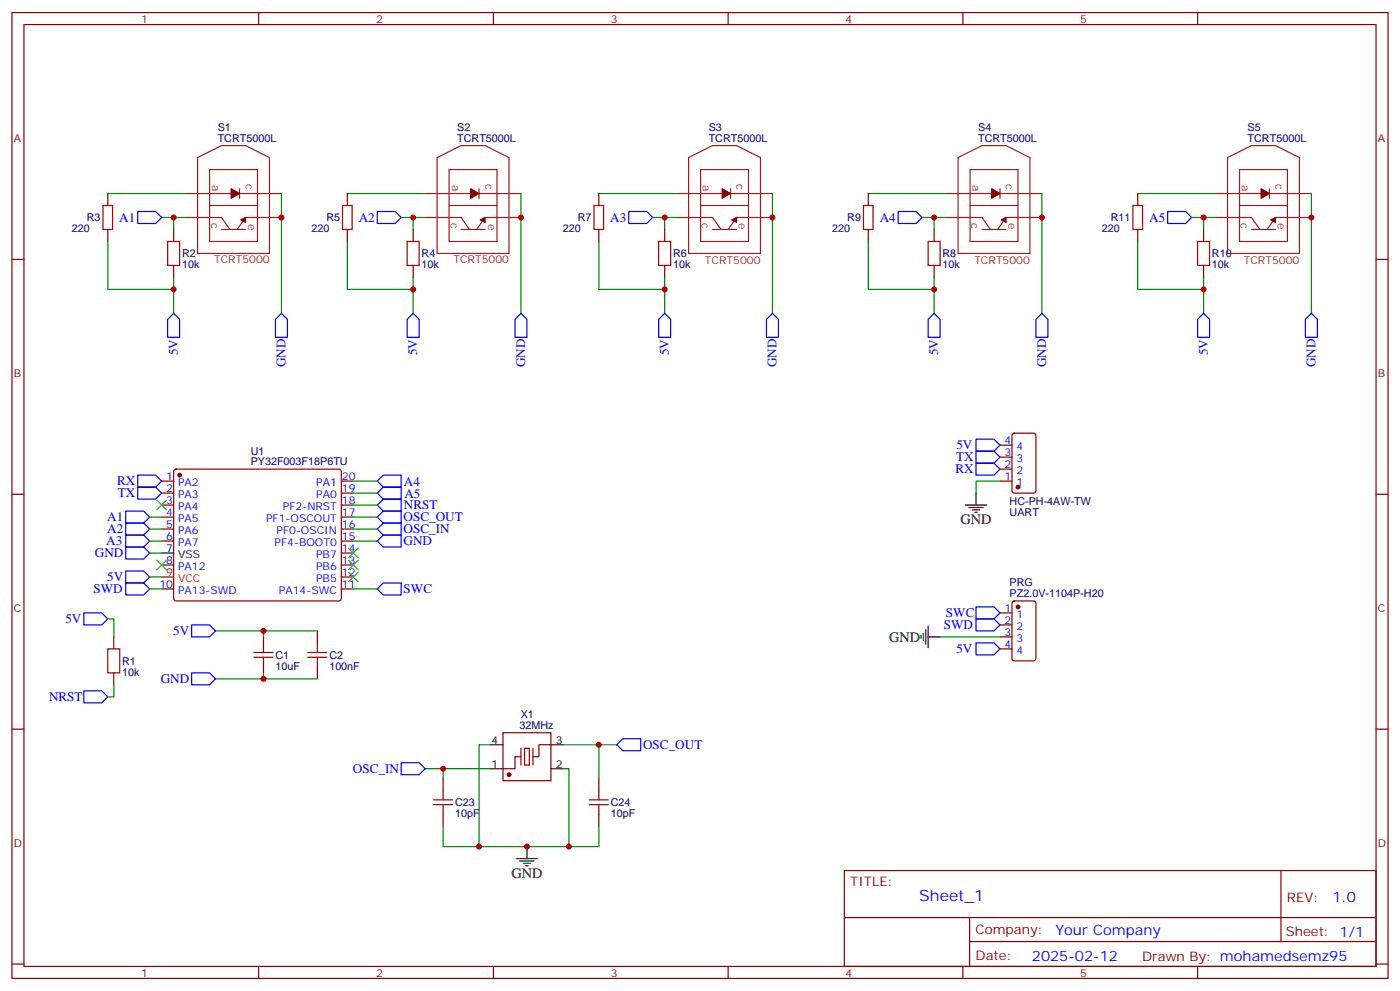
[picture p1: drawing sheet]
<svg xmlns="http://www.w3.org/2000/svg" width="412mm" height="292mm" viewBox="0 0 412 292" stroke-linecap="round" stroke-linejoin="round" font-family="sans-serif">
<g fill="none" stroke="#870000" stroke-width=".35">
<path d="M3.5 3.7h405.4v284.3h-405.4zM7.1 7.2h398.2v277.3h-398.2zM76.2 3.7v3.5M145.3 3.7v3.5M214.5 3.7v3.5M283.6 3.7v3.5M352.8 3.7v3.5M31.7 57v3.5M102.3 57v3.5M176.4 57v3.5M255.8 57v3.5M335.1 57v3.5"/>
<path d="M3.5 76.4h3.6M31.7 67.6v3.5M51.2 67.6v3.5M51.2 78.1v3.6M102.3 67.6v3.5M121.7 67.6v3.5M121.7 78.1v3.6M176.4 67.6v3.5M195.8 67.6v3.5M195.8 78.1v3.6M255.8 67.6v3.5M275.2 67.6v3.5"/>
<path d="M275.2 78.1v3.6M335.1 67.6v3.5M354.5 67.6v3.5M354.5 78.1v3.6M405.3 76.4h3.6M51.4 138.3l.5-.2h47.9l.5 .2 .2 .5v37.4l-.2 .5-.5 .2h-47.9l-.5-.2-.2-.5v-37.4zM294.6 138.1h3.5M294.6 134.6h3.5M294.6 131.1h3.5M298.3 127.7l.5-.2h5.6l.7 .5 .1 16.5-.5 .6-5.9 .1-.6-.5-.1-16.5zM3.5 145.5h3.6M47.6 141.6h3.6"/>
<path d="M47.6 145.2h3.6M47.6 148.7h3.6M47.6 152.2h3.6M47.6 155.8h3.6M47.6 159.3h3.6M100.5 141.6h3.6M100.5 145.2h3.6M100.5 148.7h3.6M100.5 152.2h3.6M100.5 155.8h3.6M100.5 159.3h3.6M294.6 141.6h3.5"/>
<path d="M405.3 145.5h3.6M47.6 166.3h3.6M47.6 173.4h3.6M100.5 166.3h3.6M100.5 173.4h3.6M100.5 169.9h3.6M100.5 162.8h3.6M298.3 177.1l.5-.2h5.6l.7 .4 .1 16.6-.5 .6-5.9 .1-.6-.5-.1-16.5zM33.5 187.5v3.5M33.5 198.1v3.5M74.8 193.5h5.6M74.8 192.1h5.6"/>
<path d="M77.6 191v1.1M77.6 193.5v1.1M93.5 185.7v3.6M93.5 196.3v3.5M294.6 180.4h3.5M294.6 184h3.5M294.6 187.5h3.5M294.6 191h3.5M3.5 214.7h3.6M148.2 215.7h14.1v14.1h-14.1zM162.3 219.3h-3.6v3.5h-1.7M405.3 214.7h3.6"/>
<path d="M130.5 229.1v3.6M130.5 239.7v3.5M153.5 222.8h-1.8v3.5h-3.5M154.5 220.3h1.4v4.9h-1.4zM176.4 229.1v3.6M176.4 239.7v3.5M248.7 256.3h156.6v28.2h-156.6zM377.3 256.3v20.9M248.7 270.1h156.5M285.6 277.2h119.6M285.6 270.1v14.2M3.5 283.8h3.6"/>
<path d="M76.2 284.5v3.5M145.3 284.5v3.5M214.5 284.5v3.5M283.6 284.5v3.5M352.8 284.5v3.5M405.3 283.8h3.6"/>
</g>
<g fill="none" stroke="#8c2424" stroke-width=".35">
<path d="M54.7 57h28.2M58.2 46.4l7.1-3.5h7l7.1 3.5v28.2h-21.2zM61.7 49.9h14.1v21.2h-14.1zM70.6 55.6v2.8M125.2 57h28.3M128.8 46.4l7-3.5h7.1l7 3.5v28.2h-21.1zM132.3 49.9h14.1v21.2h-14.1zM141.1 55.6v2.8M199.3 57h28.2M202.8 46.4l7.1-3.5h7.1l7 3.5v28.2h-21.2zM206.4 49.9h14.1v21.2h-14.1zM215.2 55.6v2.8"/>
<path d="M278.7 57h28.2M282.2 46.4l7.1-3.5h7l7.1 3.5v28.2h-21.2zM285.8 49.9h14.1v21.2h-14.1zM294.6 55.6v2.8M358.1 57h28.2M361.6 46.4l7.1-3.5h7l7.1 3.5v28.2h-21.2zM365.1 49.9h14.1v21.2h-14.1zM373.9 55.6v2.8M54.7 64h10.6l2.4 3.6M61.7 60.5h14.1M65.3 67.6h7M82.9 64h-10.6l-2.5 3.6"/>
<path d="M125.2 64h10.6l2.5 3.6M132.3 60.5h14.1M135.8 67.6h7.1M153.5 64h-10.6l-2.5 3.6M199.3 64h10.6l2.5 3.6M206.4 60.5h14.1M209.9 67.6h7.1M227.5 64h-10.5l-2.5 3.6M278.7 64h10.6l2.4 3.6M285.8 60.5h14.1M289.3 67.6h7M306.9 64h-10.6l-2.4 3.6"/>
<path d="M358.1 64h10.6l2.4 3.6M365.1 60.5h14.1M368.7 67.6h7M386.3 64h-10.6l-2.5 3.6"/>
</g>
<g fill="#870000" stroke="#870000" stroke-width=".35">
<path d="M374.3 64.7l1.4-.7v1.4z"/>
<path d="M371.5 55.6l2.4 1.4-2.4 1.4z"/>
<path d="M294.9 64.7l1.4-.7v1.4z"/>
<path d="M292.1 55.6l2.5 1.4-2.5 1.4z"/>
<path d="M215.5 64.7l1.5-.7v1.4z"/>
<path d="M212.7 55.6l2.5 1.4-2.5 1.4z"/>
<path d="M141.5 64.7l1.4-.7v1.4z"/>
<path d="M138.6 55.6l2.5 1.4-2.5 1.4z"/>
<path d="M70.9 64.7l1.4-.7v1.4z"/>
<path d="M68.1 55.6l2.5 1.4-2.5 1.4z"/>
<circle cx="52.9" cy="139.9" r=".53"/>
<circle cx="299.9" cy="178.7" r=".53"/>
<circle cx="299.9" cy="143.4" r=".53"/>
<circle cx="149.9" cy="228.1" r=".53"/>
</g>
<g fill="none" stroke="#00f" stroke-width=".35">
<path d="M40.6 62.3h5.3l1.7 1.7-1.7 1.8h-5.3zM111.1 62.3h5.3l1.8 1.7-1.8 1.8h-5.3zM185.2 62.3h5.3l1.8 1.7-1.8 1.8h-5.3zM264.6 62.3h5.3l1.7 1.7-1.7 1.8h-5.3zM344 62.3h5.2l1.8 1.7-1.8 1.8h-5.2zM51.2 92.3l1.7 1.7v5.3h-3.5v-5.3zM82.9 92.3l1.8 1.7v5.3h-3.6v-5.3zM119.9 94l1.8-1.7 1.8 1.7v5.3h-3.6zM153.5 92.3l1.7 1.7v5.3h-3.5v-5.3zM195.8 92.3l1.8 1.7v5.3h-3.6v-5.3zM227.5 92.3l1.8 1.7v5.3h-3.5v-5.3zM275.2 92.3l1.7 1.7v5.3h-3.5v-5.3z"/>
<path d="M306.9 92.3l1.8 1.7v5.3h-3.5v-5.3zM354.5 92.3l1.8 1.7v5.3h-3.5v-5.3zM386.3 92.3l1.8 1.7v5.3h-3.6v-5.3zM40.6 139.9h5.3l1.7 1.7-1.7 1.8h-5.3zM287.5 136.3h5.3l1.8 1.8-1.8 1.8h-5.3zM287.5 132.8h5.3l1.8 1.8-1.8 1.7h-5.3zM287.5 129.3h5.3l1.8 1.8-1.8 1.7h-5.3zM37 150.5h5.3l1.8 1.7-1.8 1.8h-5.3zM37 154h5.3l1.8 1.8-1.8 1.7h-5.3zM37 157.5h5.3l1.8 1.8-1.8 1.7h-5.3zM40.6 143.4h5.3l1.7 1.8-1.7 1.7h-5.3zM111.1 148.7l1.8-1.8h5.3v3.6h-5.3z"/>
<path d="M111.1 159.3l1.8-1.8h5.3v3.5h-5.3zM111.1 145.2l1.8-1.8h5.3v3.5h-5.3zM111.1 141.6l1.8-1.7h5.3v3.5h-5.3zM112.9 150.5h5.3v3.5h-5.3l-1.8-1.8zM112.9 154h5.3v3.5h-5.3l-1.8-1.7zM37 161h5.3l1.8 1.8-1.8 1.8h-5.3zM37 168.1h5.3l1.8 1.8-1.8 1.7h-5.3zM37 171.6h5.3l1.8 1.8-1.8 1.8h-5.3zM112.9 171.6h5.3v3.6h-5.3l-1.8-1.8zM287.5 178.7h5.3l1.8 1.7-1.8 1.8h-5.3zM24.7 180.4h5.3l1.7 1.8-1.7 1.8h-5.3zM56.4 184h5.3l1.8 1.7-1.8 1.8h-5.3z"/>
<path d="M56.4 198.1h5.3l1.8 1.7-1.8 1.8h-5.3zM287.5 189.3h5.3l1.8 1.7-1.8 1.8h-5.3zM287.5 182.2h5.3l1.8 1.8-1.8 1.7h-5.3zM24.7 203.4h5.3l1.7 1.7-1.7 1.8h-5.3zM183.4 217.5h5.3v3.5h-5.3l-1.7-1.7zM118.2 224.5h5.3l1.7 1.8-1.7 1.8h-5.3z"/>
</g>
<g fill="none" stroke="#008700" stroke-width=".35">
<path d="M31.7 57h23M82.9 57v35.3M102.3 57h22.9M153.5 57v35.3M176.4 57h22.9M227.5 57v35.3M255.8 57h22.9M306.9 57v35.3M335.1 57h23M386.3 57v35.3M31.7 71.1v14.1h19.5M47.6 64h3.6"/>
<path d="M54.7 64h-3.5v3.6M102.3 71.1v14.1h19.4M118.2 64h3.5M125.2 64h-3.5v3.6M176.4 71.1v14.1h19.4M192.3 64h3.5M199.3 64h-3.5v3.6M255.8 71.1v14.1h19.4M271.6 64h3.6M278.7 64h-3.5v3.6M335.1 71.1v14.1h19.4M351 64h3.5"/>
<path d="M358.1 64h-3.6v3.6M51.2 81.7v10.6M121.7 81.7v10.6M195.8 81.7v10.6M275.2 81.7v10.6M354.5 81.7v10.6M44.1 159.3h3.5M44.1 155.8h3.5M44.1 152.2h3.5M104.1 148.7h7M104.1 159.3h7M104.1 145.2h7"/>
<path d="M104.1 141.6h7M104.1 155.8h7M104.1 152.2h7M294.6 141.6h-7.1v3.6M44.1 162.8h3.5M44.1 169.9h3.5M44.1 173.4h3.5M104.1 173.4h7M31.7 182.2h1.8v5.3M63.5 199.8h30M63.5 185.7h30M77.6 185.7v1.8"/>
<path d="M77.6 198.1v1.7M276.9 187.5h17.7M33.5 201.6v3.5h-1.8M144.6 219.3h-3.5v29.9M165.8 219.3h15.9M176.4 219.3v9.8M125.2 226.3h19.4M130.5 226.3v2.8M165.8 226.3h1.8v22.9M130.5 243.2v6h45.9v-6"/>
</g>
<g fill="none" stroke="#000" stroke-width=".35">
<path d="M284.3 148.7h6.4M285.4 149.4h4.2M286.5 150.1h2.1M287.2 150.8h.7M287.5 145.2v3.5M47.6 162.8h3.6M77.6 187.5v3.5M77.6 194.6v3.5M271.3 187.1v.8M272 186.4v2.2M272.7 185.4v4.2M273.4 187.5h3.5"/>
<path d="M273.4 184.3v6.4M144.6 219.3h3.6M162.3 219.3h3.5M144.6 226.3h3.6M162.3 226.3h3.5M152 252.8h6.4M153.1 253.5h4.2M154.2 254.2h2.1M154.9 254.9h.7M155.2 249.2v3.6"/>
</g>
<path d="M47.6 169.9h3.6" fill="none" stroke="#f00" stroke-width=".35"/>
<path d="M46.2 147.3l2.8 2.8M49 147.3l-2.8 2.8M46.2 164.9l2.8 2.8M49 164.9l-2.8 2.8M102.7 161.4l2.8 2.8M102.7 164.9l2.8 2.8M102.7 168.5l2.8 2.8M105.5 161.4l-2.8 2.8M105.5 164.9l-2.8 2.8M105.5 168.5l-2.8 2.8" fill="none" stroke="#3c3" stroke-width=".35"/>
<g fill="none" stroke="#a10000" stroke-width=".35">
<path d="M30.3 60.5h2.9v7.1h-2.9zM49.4 71.1h3.5v7h-3.5zM100.9 60.5h2.8v7.1h-2.8zM119.9 71.1h3.6v7h-3.6zM175 60.5h2.8v7.1h-2.8zM194 71.1h3.6v7h-3.6zM254.4 60.5h2.8v7.1h-2.8zM273.4 71.1h3.5v7h-3.5zM333.7 60.5h2.8v7.1h-2.8zM352.8 71.1h3.5v7h-3.5zM31.7 191h3.6v7.1h-3.6zM90.7 192.1h5.6"/>
<path d="M90.7 193.5h5.6M93.5 189.3v2.8M93.5 193.5v2.8M127.7 235.5h5.6M127.7 236.9h5.6M130.5 232.7v2.8M130.5 236.9v2.8M173.6 235.5h5.6M173.6 236.9h5.6M176.4 232.7v2.8M176.4 236.9v2.8"/>
</g>
<path d="M153.5 220.3v4.9M157 220.3v4.9" fill="none" stroke="#871200" stroke-width=".35"/>
<g fill="#c00">
<circle cx="386.3" cy="64" r=".88"/>
<circle cx="306.9" cy="64" r=".88"/>
<circle cx="227.5" cy="64" r=".88"/>
<circle cx="153.5" cy="64" r=".88"/>
<circle cx="354.5" cy="85.2" r=".88"/>
<circle cx="354.5" cy="64" r=".88"/>
<circle cx="275.2" cy="85.2" r=".88"/>
<circle cx="275.2" cy="64" r=".88"/>
<circle cx="195.8" cy="85.2" r=".88"/>
<circle cx="195.8" cy="64" r=".88"/>
<circle cx="121.7" cy="85.2" r=".88"/>
<circle cx="121.7" cy="64" r=".88"/>
<circle cx="51.2" cy="64" r=".88"/>
<circle cx="51.2" cy="85.2" r=".88"/>
<circle cx="82.9" cy="64" r=".88"/>
<circle cx="77.6" cy="199.8" r=".88"/>
<circle cx="77.6" cy="185.7" r=".88"/>
<circle cx="141.1" cy="249.2" r=".88"/>
<circle cx="167.6" cy="249.2" r=".88"/>
<circle cx="176.4" cy="219.3" r=".88"/>
<circle cx="155.2" cy="249.2" r=".88"/>
<circle cx="130.5" cy="226.3" r=".88"/>
</g>
<text font-size="4.6" fill="#00f" x="270.8" y="265.3">Sheet_1</text>
<g font-size="4.2">
<text x="282.9" y="154.3">GND</text>
<text x="261.9" y="188.9">GND</text>
<text x="150.6" y="258.4">GND</text>
</g>
<g font-size="4.2" fill="#00f">
<text x="392.5" y="265.6">1.0</text>
<text x="310.9" y="275.1">Your Company</text>
<text x="304" y="282.9">2025-02-12</text>
</g>
<g font-size="3.9" fill="#00f">
<text x="35.1" y="65.2">A1</text>
<text x="105.7" y="65.2">A2</text>
<text x="179.8" y="65.2">A3</text>
<text x="259.1" y="65.3">A4</text>
<text x="338.5" y="65.3">A5</text>
<text x="52.4" y="104.6" transform="rotate(-90 52.4 104.6)">5V</text>
<text x="122.9" y="104.6" transform="rotate(-90 122.9 104.6)">5V</text>
<text x="197" y="104.6" transform="rotate(-90 197 104.6)">5V</text>
<text x="276.4" y="104.6" transform="rotate(-90 276.4 104.6)">5V</text>
<text x="355.8" y="104.6" transform="rotate(-90 355.8 104.6)">5V</text>
<text x="84.1" y="108.2" transform="rotate(-90 84.1 108.2)">GND</text>
<text x="154.7" y="108.2" transform="rotate(-90 154.7 108.2)">GND</text>
<text x="228.8" y="108.2" transform="rotate(-90 228.8 108.2)">GND</text>
<text x="308.1" y="108.2" transform="rotate(-90 308.1 108.2)">GND</text>
<text x="387.5" y="108.2" transform="rotate(-90 387.5 108.2)">GND</text>
<text x="281.6" y="135.8">TX</text>
<text x="281.7" y="132.3">5V</text>
<text x="34.5" y="142.9">RX</text>
<text x="119" y="143">A4</text>
<text x="281.5" y="139.4">RX</text>
<text x="34.7" y="146.4">TX</text>
<text x="119" y="150">NRST</text>
<text x="119.1" y="146.5">A5</text>
<text x="31.6" y="153.5">A1</text>
<text x="118.9" y="153.5">OSC_OUT</text>
<text x="31.3" y="160.6">A3</text>
<text x="31.6" y="157">A2</text>
<text x="118.9" y="160.5">GND</text>
<text x="118.9" y="157">OSC_IN</text>
<text x="28" y="164">GND</text>
<text x="31.6" y="171.1">5V</text>
<text x="27.5" y="174.6">SWD</text>
<text x="118.9" y="174.6">SWC</text>
<text x="19.3" y="183.5">5V</text>
<text x="278" y="185.3">SWD</text>
<text x="278.7" y="181.7">SWC</text>
<text x="51" y="187">5V</text>
<text x="281.7" y="192.3">5V</text>
<text x="47.4" y="201.1">GND</text>
<text x="14.4" y="206.4">NRST</text>
<text x="189.4" y="220.5">OSC_OUT</text>
<text x="104" y="227.6">OSC_IN</text>
</g>
<g font-size="3.9" fill="#800">
<text x="250.5" y="260.9">TITLE:</text>
<text x="379.1" y="265.6">REV:</text>
<text x="287.4" y="275.1">Company:</text>
<text x="378.7" y="275.7">Sheet: 1/1</text>
<text x="287.4" y="282.8">Date:</text>
<text x="336.4" y="282.8">Drawn By: mohamedsemz95</text>
</g>
<g font-size="3.2" fill="#800">
<text x="41.6" y="6.7">1</text>
<text x="110.8" y="6.7">2</text>
<text x="179.9" y="6.7">3</text>
<text x="249.1" y="6.7">4</text>
<text x="318.2" y="6.7">5</text>
<text x="4.1" y="41.8">A</text>
<text x="405.9" y="41.8">A</text>
<text x="4.1" y="110.9">B</text>
<text x="405.9" y="110.9">B</text>
<text x="4.1" y="180.1">C</text>
<text x="405.9" y="180.1">C</text>
<text x="4.1" y="249.2">D</text>
<text x="405.9" y="249.2">D</text>
<text x="41.6" y="287.5">1</text>
<text x="110.8" y="287.5">2</text>
<text x="179.9" y="287.5">3</text>
<text x="249.1" y="287.5">4</text>
<text x="318.2" y="287.5">5</text>
</g>
<g font-size="3.2" fill="#000080">
<text x="64.1" y="41.8">TCRT5000L</text>
<text x="64.1" y="38.6">S1</text>
<text x="134.7" y="41.8">TCRT5000L</text>
<text x="134.7" y="38.6">S2</text>
<text x="208.8" y="41.8">TCRT5000L</text>
<text x="208.8" y="38.6">S3</text>
<text x="288.1" y="41.8">TCRT5000L</text>
<text x="288.1" y="38.6">S4</text>
<text x="367.5" y="41.8">TCRT5000L</text>
<text x="367.5" y="38.6">S5</text>
<text x="25.6" y="65.2">R3</text>
<text x="96.1" y="65.2">R5</text>
<text x="170.2" y="65.2">R7</text>
<text x="249.6" y="65.2">R9</text>
<text x="327.2" y="65.2">R11</text>
<text x="21.2" y="68.3">220</text>
<text x="91.7" y="68.3">220</text>
<text x="165.8" y="68.3">220</text>
<text x="245.2" y="68.3">220</text>
<text x="324.6" y="68.3">220</text>
<text x="53.6" y="75.8">R2</text>
<text x="124.2" y="75.8">R4</text>
<text x="198.3" y="75.8">R6</text>
<text x="277.6" y="75.8">R8</text>
<text x="357" y="75.8">R10</text>
<text x="53.6" y="79">10k</text>
<text x="124.2" y="79">10k</text>
<text x="198.3" y="79">10k</text>
<text x="277.6" y="79">10k</text>
<text x="357" y="79">10k</text>
<text x="73.8" y="136.9">PY32F003F18P6TU</text>
<text x="73.8" y="134">U1</text>
<text x="297.4" y="148.8">HC-PH-4AW-TW</text>
<text x="297.4" y="151.9">UART</text>
<text x="297.4" y="172.6">PRG</text>
<text x="297.4" y="175.8">PZ2.0V-1104P-H20</text>
<text x="36" y="195.7">R1</text>
<text x="81.1" y="197.1">10uF</text>
<text x="81.1" y="193.9">C1</text>
<text x="97" y="197.1">100nF</text>
<text x="97" y="193.9">C2</text>
<text x="36" y="198.9">10k</text>
<text x="153" y="214.7">32MHz</text>
<text x="153.4" y="211.5">X1</text>
<text x="134.1" y="237.3">C23</text>
<text x="179.9" y="237.3">C24</text>
<text x="134.1" y="240.5">10pF</text>
<text x="179.9" y="240.5">10pF</text>
</g>
<g font-size="3.2" fill="#8d2323">
<text x="62.5" y="54.4" transform="rotate(90 62.5 54.4)">a</text>
<text x="72.4" y="54" transform="rotate(90 72.4 54)">c</text>
<text x="133.2" y="54.4" transform="rotate(90 133.2 54.4)">a</text>
<text x="143.1" y="54.2" transform="rotate(90 143.1 54.2)">c</text>
<text x="207.1" y="54.4" transform="rotate(90 207.1 54.4)">a</text>
<text x="217" y="54.2" transform="rotate(90 217 54.2)">c</text>
<text x="286.5" y="54.4" transform="rotate(90 286.5 54.4)">a</text>
<text x="296.3" y="54.2" transform="rotate(90 296.3 54.2)">c</text>
<text x="365.8" y="54.4" transform="rotate(90 365.8 54.4)">a</text>
<text x="375.7" y="54.2" transform="rotate(90 375.7 54.2)">c</text>
<text x="62.2" y="65.7" transform="rotate(90 62.2 65.7)">c</text>
<text x="132.8" y="65.8" transform="rotate(90 132.8 65.8)">c</text>
<text x="206.7" y="65.8" transform="rotate(90 206.7 65.8)">c</text>
<text x="217.7" y="65.8" transform="rotate(90 217.7 65.8)">e</text>
<text x="286.1" y="65.8" transform="rotate(90 286.1 65.8)">c</text>
<text x="297" y="65.8" transform="rotate(90 297 65.8)">e</text>
<text x="365.5" y="65.8" transform="rotate(90 365.5 65.8)">c</text>
<text x="376.4" y="65.8" transform="rotate(90 376.4 65.8)">e</text>
<text x="73.1" y="66" transform="rotate(90 73.1 66)">e</text>
<text x="143.8" y="66.1" transform="rotate(90 143.8 66.1)">e</text>
<text x="63.1" y="77.5">TCRT5000</text>
<text x="133.6" y="77.4">TCRT5000</text>
<text x="207.6" y="77.6">TCRT5000</text>
<text x="287" y="77.6">TCRT5000</text>
<text x="366.4" y="77.6">TCRT5000</text>
</g>
<g font-size="3.2" fill="#00f">
<text x="295.9" y="130.7">4</text>
<text x="295.9" y="137.8">2</text>
<text x="295.9" y="134.2">3</text>
<text x="299.4" y="136">3</text>
<text x="299.4" y="132.5">4</text>
<text x="49" y="141.3">1</text>
<text x="52.5" y="143.1">PA2</text>
<text x="93.1" y="143.1">PA1</text>
<text x="100.7" y="141.3">20</text>
<text x="295.9" y="141.3">1</text>
<text x="299.4" y="143.1">1</text>
<text x="299.4" y="139.5">2</text>
<text x="49" y="144.8">2</text>
<text x="49" y="148.3">3</text>
<text x="52.5" y="146.6">PA3</text>
<text x="93.1" y="146.6">PA0</text>
<text x="100.7" y="148.3">18</text>
<text x="100.7" y="144.8">19</text>
<text x="49" y="151.9">4</text>
<text x="49" y="155.4">5</text>
<text x="52.5" y="150.1">PA4</text>
<text x="52.5" y="153.6">PA5</text>
<text x="78.4" y="153.6">PF1-OSCOUT</text>
<text x="83.3" y="150.1">PF2-NRST</text>
<text x="100.7" y="155.4">16</text>
<text x="100.7" y="151.9">17</text>
<text x="49" y="158.9">6</text>
<text x="52.5" y="157.2">PA6</text>
<text x="52.5" y="160.7">PA7</text>
<text x="80.9" y="160.7">PF4-BOOT0</text>
<text x="81.4" y="157.2">PF0-OSCIN</text>
<text x="100.7" y="158.9">15</text>
<text x="49" y="166">8</text>
<text x="52.5" y="167.7">PA12</text>
<text x="93.1" y="167.7">PB6</text>
<text x="93.1" y="164.2">PB7</text>
<text x="100.7" y="166">13</text>
<text x="100.7" y="162.5">14</text>
<text x="46.9" y="173">10</text>
<text x="93.1" y="171.3">PB5</text>
<text x="100.7" y="173">11</text>
<text x="100.7" y="169.5">12</text>
<text x="52.5" y="174.8">PA13-SWD</text>
<text x="82.2" y="174.8">PA14-SWC</text>
<text x="295.9" y="180.1">1</text>
<text x="295.9" y="183.6">2</text>
<text x="299.4" y="181.9">1</text>
<text x="299.4" y="185.4">2</text>
<text x="295.9" y="187.1">3</text>
<text x="295.9" y="190.7">4</text>
<text x="299.4" y="188.9">3</text>
<text x="299.4" y="192.4">4</text>
</g>
<g font-size="3.2">
<text x="49" y="162.5">7</text>
<text x="52.5" y="164.2">VSS</text>
<text x="144.7" y="218.9">4</text>
<text x="163.7" y="218.9">3</text>
<text x="144.7" y="226">1</text>
<text x="163.7" y="226">2</text>
</g>
<g font-size="3.2" fill="#f00">
<text x="49" y="169.5">9</text>
<text x="52.5" y="171.3">VCC</text>
</g>
</svg>
